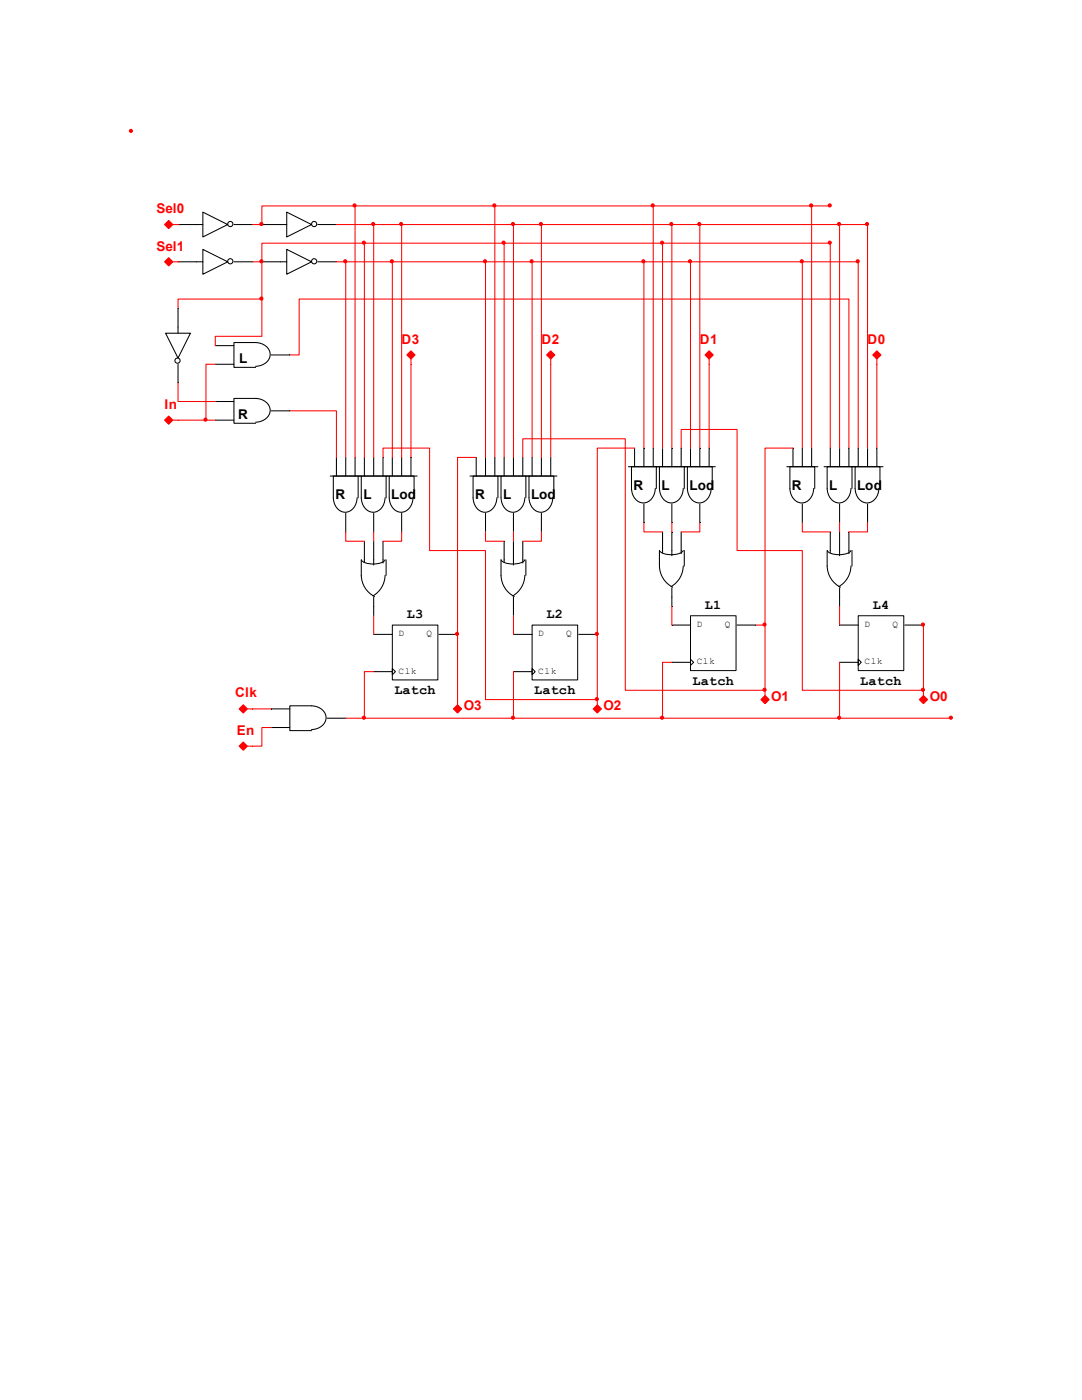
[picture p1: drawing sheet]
<svg xmlns="http://www.w3.org/2000/svg" width="216mm" height="279mm" viewBox="0 0 216 279" stroke-linecap="round" stroke-linejoin="round" font-family="sans-serif">
<path d="M78.3 124.7h9.1v11h-9.1zM78.3 133.4l.6 .6-.6 .7zM106.2 124.7h9.1v11h-9.1zM106.2 133.4l.6 .6-.6 .7zM137.8 122.9h9.1v10.9h-9.1zM137.8 131.6l.6 .6-.6 .6zM171.2 122.9h9.1v10.9h-9.1zM171.2 131.6l.7 .6-.7 .6z" fill="none" stroke="#000" stroke-width=".2"/>
<g fill="none" stroke="#000" stroke-width=".21">
<path d="M65.9 95h17.3M67.1 91.3v3.7M69 91.3v3.7M70.8 91.3v3.7M71.3 99.3a2.56 2.56 0 0 1-2.9 2.9 2.9 2.9 0 0 1-1.9-2.9v-4.3h5v4.3M72.7 91.3v3.7M74.6 91.3v3.7M76.4 91.3v3.7M76.8 99.3a2.56 2.56 0 0 1-2.9 2.9 2.9 2.9 0 0 1-1.8-2.9v-4.3h4.9v4.3M78.3 91.3v3.7M80.1 91.3v3.7M82 91.3v3.7"/>
<path d="M82.4 99.3a2.56 2.56 0 0 1-2.9 2.9 2.9 2.9 0 0 1-1.8-2.9v-4.3h4.9v4.3M69 102.4v3.8M72.7 108v4.1M74.6 102.4v3.8M74.6 108v4.8M74.6 119.2v3.7M76.4 108v4.4M76.8 111.7a2.57 2.57 0 0 1-2.3 .9 2.86 2.86 0 0 1-2.4-.9 9.1 9.1 0 0 0 .4 5 4.8 4.8 0 0 0 2.2 2.3M76.8 114.8a4.8 4.8 0 0 1-2.4 4.1M77 111.7v3.1M80.1 102.4v3.8M74.6 126.6h3.7"/>
<path d="M74.6 134h3.7M87.6 126.6h3.7M102.5 126.6h3.7M102.5 134h3.7M115.5 126.6h3.7M134.1 124.7h3.7M134.1 132.2h3.7M147.1 124.7h3.7M167.5 124.7h3.7M167.5 132.2h3.7M180.5 124.7h3.8"/>
</g>
<path d="M33.7 44l.8 .8-.8 .8-.9-.8z" fill-rule="evenodd" fill="#f00" stroke="#f00" stroke-width=".21"/>
<path d="M33.7 44.2l.6 .6-.6 .6-.7-.6z" fill="none" stroke="#f00" stroke-width=".21"/>
<path d="M33.5 44.8l.2-.2 .2 .2-.2 .2z" fill="none" stroke="#f00" stroke-width=".2"/>
<path d="M33 52.2l.7-.6 .6 .6-.6 .7zM34.5 44.8h1" fill="none" stroke="#f00" stroke-width=".21"/>
<path d="M32.8 52.2l.9-.8 .8 .8-.8 .9z" fill-rule="evenodd" fill="#f00" stroke="#f00" stroke-width=".21"/>
<path d="M33.5 52.2l.2-.2 .2 .2-.2 .3z" fill="none" stroke="#f00" stroke-width=".2"/>
<path d="M34.5 52.2h1M47.9 141.5l.6-.6 .7 .6-.7 .6z" fill="none" stroke="#f00" stroke-width=".21"/>
<g fill="none" stroke="#000" stroke-width=".21">
<path d="M35.5 44.8h5M35.5 52.2h5M40.5 42.3l4.9 2.5-4.9 2.5zM40.5 49.8l4.9 2.4-4.9 2.5zM46.7 44.8h3.7M46.7 52.2h3.7M52.3 44.8h4.9M52.3 52.2h4.9M57.2 42.3l5 2.5-5 2.5zM57.2 49.8l5 2.4-5 2.5zM63.4 44.8h3.7M63.4 52.2h3.7"/>
<path d="M93.8 95h17.3M95 91.3v3.7M96.9 91.3v3.7M98.7 91.3v3.7M99.1 99.3a2.56 2.56 0 0 1-2.9 2.9 2.9 2.9 0 0 1-1.8-2.9v-4.3h5v4.3M100.6 91.3v3.7M102.5 91.3v3.7M104.3 91.3v3.7M104.7 99.3a2.56 2.56 0 0 1-2.9 2.9 2.9 2.9 0 0 1-1.8-2.9v-4.3h4.9v4.3M106.2 91.3v3.7M108 91.3v3.7M109.9 91.3v3.7"/>
<path d="M110.3 99.3a2.56 2.56 0 0 1-2.9 2.9 2.9 2.9 0 0 1-1.8-2.9v-4.3h4.9v4.3M125.4 93.1h17.3M126.6 89.4v3.7M128.5 89.4v3.7M130.3 89.4v3.7M130.8 97.5a2.56 2.56 0 0 1-3 2.8 2.9 2.9 0 0 1-1.8-2.8v-4.4h5v4.4M132.2 89.4v3.7M134.1 89.4v3.7M135.9 89.4v3.7M136.3 97.5a2.56 2.56 0 0 1-2.9 2.8 2.9 2.9 0 0 1-1.8-2.8v-4.4h4.9v4.4M137.8 89.4v3.7M139.6 89.4v3.7"/>
<path d="M141.5 89.4v3.7M141.9 97.5a2.56 2.56 0 0 1-2.9 2.8 2.9 2.9 0 0 1-1.8-2.8v-4.4h4.9v4.4M157 93.1h6.2M158.2 89.4v3.7M160.1 89.4v3.7M162 89.4v3.7M162.4 97.5a2.56 2.56 0 0 1-2.9 2.8 2.9 2.9 0 0 1-1.9-2.8v-4.4h5v4.4M164.4 93.1h11.8M165.7 89.4v3.7M167.5 89.4v3.7M169.4 89.4v3.7M169.8 97.5a2.56 2.56 0 0 1-2.9 2.8 2.9 2.9 0 0 1-1.8-2.8l-.1-4.4h5v4.4"/>
<path d="M171.2 89.4v3.7M173.1 89.4v3.7M175 89.4v3.7M175.4 97.5a2.56 2.56 0 0 1-2.9 2.8 2.9 2.9 0 0 1-1.9-2.8v-4.4h5v4.4M96.9 102.4v3.8M100.6 108v4.1M102.5 102.4v3.8M102.5 108v4.8M102.5 119.2v3.7M104.3 108v4.4M104.7 111.7a2.57 2.57 0 0 1-2.3 .9 2.86 2.86 0 0 1-2.4-.9 9.1 9.1 0 0 0 .4 5 4.8 4.8 0 0 0 2.2 2.3M104.7 114.8a4.8 4.8 0 0 1-2.4 4.1"/>
<path d="M104.9 111.7v3.1M108 102.4v3.8M128.5 100.6v3.7M132.2 106.2v4.1M134.1 100.6v3.7M134.1 106.2v4.7M134.1 117.3v3.7M135.9 106.2v4.3M136.3 109.9a2.57 2.57 0 0 1-2.3 .8 2.86 2.86 0 0 1-2.4-.8 9.1 9.1 0 0 0 .4 5 4.8 4.8 0 0 0 2.2 2.3M136.3 113a4.8 4.8 0 0 1-2.4 4.1M136.5 109.9v3.1M139.6 100.6v3.7"/>
<path d="M160.1 100.6v3.7M165.7 106.2v4.1M167.5 100.6v3.7M167.5 106.2v4.7M167.5 117.3v3.7M169.4 106.2v4.3M169.8 109.9a2.57 2.57 0 0 1-2.4 .8 2.86 2.86 0 0 1-2.3-.8 9.1 9.1 0 0 0 .4 5 4.8 4.8 0 0 0 2.2 2.3M169.8 113a4.8 4.8 0 0 1-2.4 4.1M170 109.9v3.1M173.1 100.6v3.7"/>
<circle cx="46" cy="44.7" r=".52"/>
<circle cx="46" cy="52.1" r=".52"/>
<circle cx="62.7" cy="44.7" r=".52"/>
<circle cx="62.7" cy="52.1" r=".52"/>
</g>
<g fill="#f00" stroke="#f00" stroke-width=".21">
<path d="M47.7 141.5l.8-.9 .9 .9-.9 .8z" fill-rule="evenodd"/>
<circle cx="52.2" cy="44.7" r=".31"/>
<circle cx="52.2" cy="52.1" r=".31"/>
<circle cx="26.1" cy="26.1" r=".31"/>
</g>
<path d="M48.3 141.5l.2-.2 .2 .2-.2 .2z" fill="none" stroke="#f00" stroke-width=".2"/>
<path d="M49.4 141.5h1M91.3 140.9l.6 .6-.6 .6-.6-.6z" fill="none" stroke="#f00" stroke-width=".21"/>
<g fill="#f00" stroke="#f00" stroke-width=".21">
<path d="M90.5 141.5l.8-.9 .8 .9-.8 .8z" fill-rule="evenodd"/>
<circle cx="152.6" cy="124.6" r=".31"/>
<circle cx="119.1" cy="126.5" r=".31"/>
<circle cx="91.2" cy="126.5" r=".31"/>
<circle cx="184.2" cy="124.6" r=".31"/>
</g>
<path d="M91.3 141.3l.2 .2-.2 .2-.2-.2z" fill="none" stroke="#f00" stroke-width=".2"/>
<path d="M91.3 139.6v1M119.2 140.9l.6 .6-.6 .6-.6-.6z" fill="none" stroke="#f00" stroke-width=".21"/>
<path d="M118.4 141.5l.8-.9 .8 .9-.8 .8z" fill-rule="evenodd" fill="#f00" stroke="#f00" stroke-width=".21"/>
<path d="M119.2 141.3l.2 .2-.2 .2-.2-.2z" fill="none" stroke="#f00" stroke-width=".2"/>
<path d="M119.2 139.6v1M152.7 139l.6 .6-.6 .6-.7-.6z" fill="none" stroke="#f00" stroke-width=".21"/>
<path d="M152.7 138.8l.8 .8-.8 .8-.9-.8z" fill-rule="evenodd" fill="#f00" stroke="#f00" stroke-width=".21"/>
<path d="M152.4 139.6l.3-.2 .2 .2-.2 .2z" fill="none" stroke="#f00" stroke-width=".2"/>
<path d="M152.7 137.8v1M184.3 139l.6 .6-.6 .6-.7-.6z" fill="none" stroke="#f00" stroke-width=".21"/>
<path d="M184.3 138.8l.8 .8-.8 .8-.9-.8z" fill-rule="evenodd" fill="#f00" stroke="#f00" stroke-width=".21"/>
<path d="M184.3 139.4l.2 .2-.2 .2-.2-.2z" fill="none" stroke="#f00" stroke-width=".2"/>
<path d="M82 70.2l.6 .6-.6 .7-.6-.7zM184.3 137.8v1" fill="none" stroke="#f00" stroke-width=".21"/>
<g fill="#f00" stroke="#f00" stroke-width=".21">
<path d="M82 70l.8 .8-.8 .9-.8-.9z" fill-rule="evenodd"/>
<circle cx="184.2" cy="137.7" r=".31"/>
<circle cx="152.6" cy="137.7" r=".31"/>
<circle cx="119.1" cy="139.5" r=".31"/>
<circle cx="80" cy="44.7" r=".31"/>
<circle cx="78.2" cy="52.1" r=".31"/>
<circle cx="107.9" cy="44.7" r=".31"/>
<circle cx="106.1" cy="52.1" r=".31"/>
<circle cx="137.7" cy="52.1" r=".31"/>
<circle cx="139.5" cy="44.7" r=".31"/>
</g>
<path d="M81.8 70.8l.2-.2 .2 .2-.2 .2z" fill="none" stroke="#f00" stroke-width=".2"/>
<path d="M82 71.7v1M109.9 70.2l.6 .6-.6 .7-.6-.7z" fill="none" stroke="#f00" stroke-width=".21"/>
<path d="M109.9 70l.8 .8-.8 .9-.8-.9z" fill-rule="evenodd" fill="#f00" stroke="#f00" stroke-width=".21"/>
<path d="M109.7 70.8l.2-.2 .2 .2-.2 .2z" fill="none" stroke="#f00" stroke-width=".2"/>
<path d="M109.9 71.7v1M141.5 70.2l.6 .6-.6 .7-.6-.7z" fill="none" stroke="#f00" stroke-width=".21"/>
<path d="M141.5 70l.8 .8-.8 .9-.8-.9z" fill-rule="evenodd" fill="#f00" stroke="#f00" stroke-width=".21"/>
<path d="M141.5 70.6l.2 .2-.2 .2-.2-.2z" fill="none" stroke="#f00" stroke-width=".2"/>
<path d="M141.5 71.7v1M175 70.2l.6 .6-.6 .7-.7-.7z" fill="none" stroke="#f00" stroke-width=".21"/>
<path d="M174.1 70.8l.9-.8 .8 .8-.8 .9z" fill-rule="evenodd" fill="#f00" stroke="#f00" stroke-width=".21"/>
<path d="M175 70.6l.2 .2-.2 .2-.2-.2z" fill="none" stroke="#f00" stroke-width=".2"/>
<path d="M175 71.7v1M33.7 83.2l.6 .7-.6 .6-.7-.6z" fill="none" stroke="#f00" stroke-width=".21"/>
<g fill="#f00" stroke="#f00" stroke-width=".21">
<path d="M33.7 83l.8 .9-.8 .8-.9-.8z" fill-rule="evenodd"/>
<circle cx="68.9" cy="52.1" r=".31"/>
<circle cx="70.7" cy="41" r=".31"/>
<circle cx="72.6" cy="48.4" r=".31"/>
<circle cx="96.8" cy="52.1" r=".31"/>
<circle cx="128.4" cy="52.1" r=".31"/>
<circle cx="74.5" cy="44.7" r=".31"/>
<circle cx="102.4" cy="44.7" r=".31"/>
<circle cx="134" cy="44.7" r=".31"/>
<circle cx="167.4" cy="44.7" r=".31"/>
<circle cx="160" cy="52.1" r=".31"/>
<circle cx="165.6" cy="41" r=".31"/>
<circle cx="98.6" cy="41" r=".31"/>
<circle cx="100.5" cy="48.4" r=".31"/>
<circle cx="130.2" cy="41" r=".31"/>
<circle cx="132.1" cy="48.4" r=".31"/>
<circle cx="161.8" cy="41" r=".31"/>
<circle cx="165.6" cy="48.4" r=".31"/>
<circle cx="171.1" cy="52.1" r=".31"/>
<circle cx="173" cy="44.7" r=".31"/>
</g>
<path d="M33.5 83.9l.2-.3 .2 .3-.2 .2z" fill="none" stroke="#f00" stroke-width=".2"/>
<path d="M34.5 83.9h1M47.9 148.9l.6-.6 .7 .6-.7 .6z" fill="none" stroke="#f00" stroke-width=".21"/>
<g fill="none" stroke="#000" stroke-width=".21">
<path d="M33 66.5h5l-2.5 5zM35.5 61.5v5M35.5 72.7v3.7M43 69h3.7M43 72.7h3.7M51 73.1a2.56 2.56 0 0 0 2.8-2.9 2.91 2.91 0 0 0-2.8-1.8h-4.3v4.9h4.3M54.1 70.8h3.7M43 80.1h3.7M43 83.9h3.7M51 84.3a2.56 2.56 0 0 0 2.8-2.9 2.91 2.91 0 0 0-2.8-1.9h-4.3v5h4.3M54.1 82h3.7"/>
<circle cx="35.4" cy="72" r=".52"/>
</g>
<g fill="#f00" stroke="#f00" stroke-width=".21">
<path d="M47.7 148.9l.8-.8 .9 .8-.9 .8z" fill-rule="evenodd"/>
<circle cx="41" cy="83.7" r=".31"/>
<circle cx="52.2" cy="59.6" r=".31"/>
</g>
<path d="M48.3 148.9l.2-.2 .2 .2-.2 .2z" fill="none" stroke="#f00" stroke-width=".2"/>
<g fill="none" stroke="#f00" stroke-width=".21">
<path d="M35.5 52.2h.1M35.5 44.8h.1M50.4 52.2h1.9M52.3 59.7v7.4h-9.3v1.9M52.3 59.7h-16.8v1.8M52.3 52.2v7.5M67.1 44.8h106v44.6M67.1 52.2h104.1v37.2M69 52.2v39.1M70.8 41.1h-18.5v3.7h-1.9M70.8 41.1v50.2M70.8 41.1h94.9"/>
<path d="M72.7 48.5h-20.4v3.7M72.7 48.5v42.8M72.7 48.5h93v40.9M74.6 44.8v46.5M78.3 52.2v39.1M80.1 44.8v46.5M96.9 52.2v39.1M98.7 41.1v50.2M100.6 48.5v42.8M102.5 44.8v46.5M106.2 52.2v39.1M108 44.8v46.5"/>
<path d="M128.5 52.2v37.2M130.3 41.1v48.3M132.2 48.5v40.9M134.1 44.8v44.6M137.8 52.2v37.2M139.6 44.8v44.6M160.1 52.2v37.2M162 41.1v48.3M167.5 44.8v44.6M35.5 76.4v3.7h7.5M43 72.7h-1.9v11.2M57.8 70.8h1.9v-11.1h109.7v29.7"/>
<path d="M82 72.7v18.6M109.9 72.7v18.6M141.5 72.7v16.7M175 72.7v16.7M35.5 83.9h7.5M57.8 82h9.3v9.3M76.4 91.3v-1.9h9.3v20.5h11.2v29.7h22.3M95 91.3h-3.7v48.3M104.3 91.3v-3.7h20.5v50.2h27.9M126.6 89.4h-7.4v50.2M135.9 89.4v-3.7h11.2v24.2h13v27.9h24.2M158.2 89.4h-5.5v35.3"/>
<path d="M69 106.2v1.8h3.7M74.6 106.2v1.8M80.1 106.2v1.8h-3.7M96.9 106.2v1.8h3.7M102.5 106.2v1.8M108 106.2v1.8h-3.7M128.5 104.3v1.9h3.7M134.1 104.3v1.9M139.6 104.3v1.9h-3.7M160.1 104.3v1.9h5.6M167.5 104.3v1.9M173.1 104.3v1.9h-3.7"/>
<path d="M74.6 134h-1.9v9.3M74.6 122.9v3.7M102.5 122.9v3.7M102.5 134v9.3M119.2 139.6h.1M134.1 132.2h-1.9v11.1M134.1 121v3.7M150.8 124.7h1.9M152.7 137.8h.1M152.7 124.7v13.1M167.5 121v3.7M167.5 132.2v11.1"/>
<path d="M184.3 137.8h.1M184.3 124.7v13.1M50.4 141.5h3.7M54.1 145.2h-1.8v3.7h-2.9M69 143.3h120.8"/>
</g>
<path d="M54.1 141.5h3.7M54.1 145.2h3.7M62.2 145.6a2.55 2.55 0 0 0 2.8-2.9 2.9 2.9 0 0 0-2.8-1.8h-4.4v4.9h4.4M65.3 143.3h3.7" fill="none" stroke="#000" stroke-width=".21"/>
<g fill="#f00" stroke="#f00" stroke-width=".21">
<circle cx="72.6" cy="143.2" r=".31"/>
<circle cx="189.7" cy="143.2" r=".31"/>
<circle cx="102.4" cy="143.2" r=".31"/>
<circle cx="132.1" cy="143.2" r=".31"/>
<circle cx="167.4" cy="143.2" r=".31"/>
</g>
<g font-size="2.7" fill="#f00">
<text x="31.2" y="42.5">Sel0</text>
<text x="31.2" y="50">Sel1</text>
<text x="80.1" y="68.6">D3</text>
<text x="108" y="68.6">D2</text>
<text x="139.7" y="68.6">D1</text>
<text x="173.1" y="68.6">D0</text>
<text x="32.9" y="81.6">In</text>
<text x="46.9" y="139.2">Clk</text>
<text x="92.5" y="141.7">O3</text>
<text x="120.4" y="141.7">O2</text>
<text x="153.9" y="139.8">O1</text>
<text x="185.5" y="139.8">O0</text>
<text x="47.3" y="146.6">En</text>
</g>
<g font-size="2.7">
<text x="47.7" y="72.5">L</text>
<text x="47.5" y="83.7">R</text>
<text x="66.9" y="99.6">R</text>
<text x="72.5" y="99.6">L</text>
<text x="78.1" y="99.6">Lod</text>
<text x="94.8" y="99.6">R</text>
<text x="100.4" y="99.6">L</text>
<text x="106" y="99.6">Lod</text>
<text x="126.4" y="97.7">R</text>
<text x="132" y="97.7">L</text>
<text x="137.6" y="97.7">Lod</text>
<text x="158" y="97.7">R</text>
<text x="165.5" y="97.7">L</text>
<text x="171" y="97.7">Lod</text>
<text x="81.2" y="123.3">L3</text>
<text x="109.1" y="123.3">L2</text>
<text x="140.7" y="121.5">L1</text>
<text x="174.2" y="121.5">L4</text>
<text x="138.2" y="136.7">Latch</text>
<text x="171.7" y="136.7">Latch</text>
<text x="78.7" y="138.6">Latch</text>
<text x="106.6" y="138.6">Latch</text>
</g>
<g font-size="1.9">
<text x="139" y="125.2">D</text>
<text x="144.6" y="125.2">Q</text>
<text x="172.5" y="125.2">D</text>
<text x="178.1" y="125.2">Q</text>
<text x="79.5" y="127">D</text>
<text x="85.1" y="127">Q</text>
<text x="107.4" y="127">D</text>
<text x="113" y="127">Q</text>
<text x="79.5" y="134.5">Clk</text>
<text x="107.4" y="134.5">Clk</text>
<text x="139" y="132.6">Clk</text>
<text x="172.5" y="132.6">Clk</text>
</g>
</svg>
